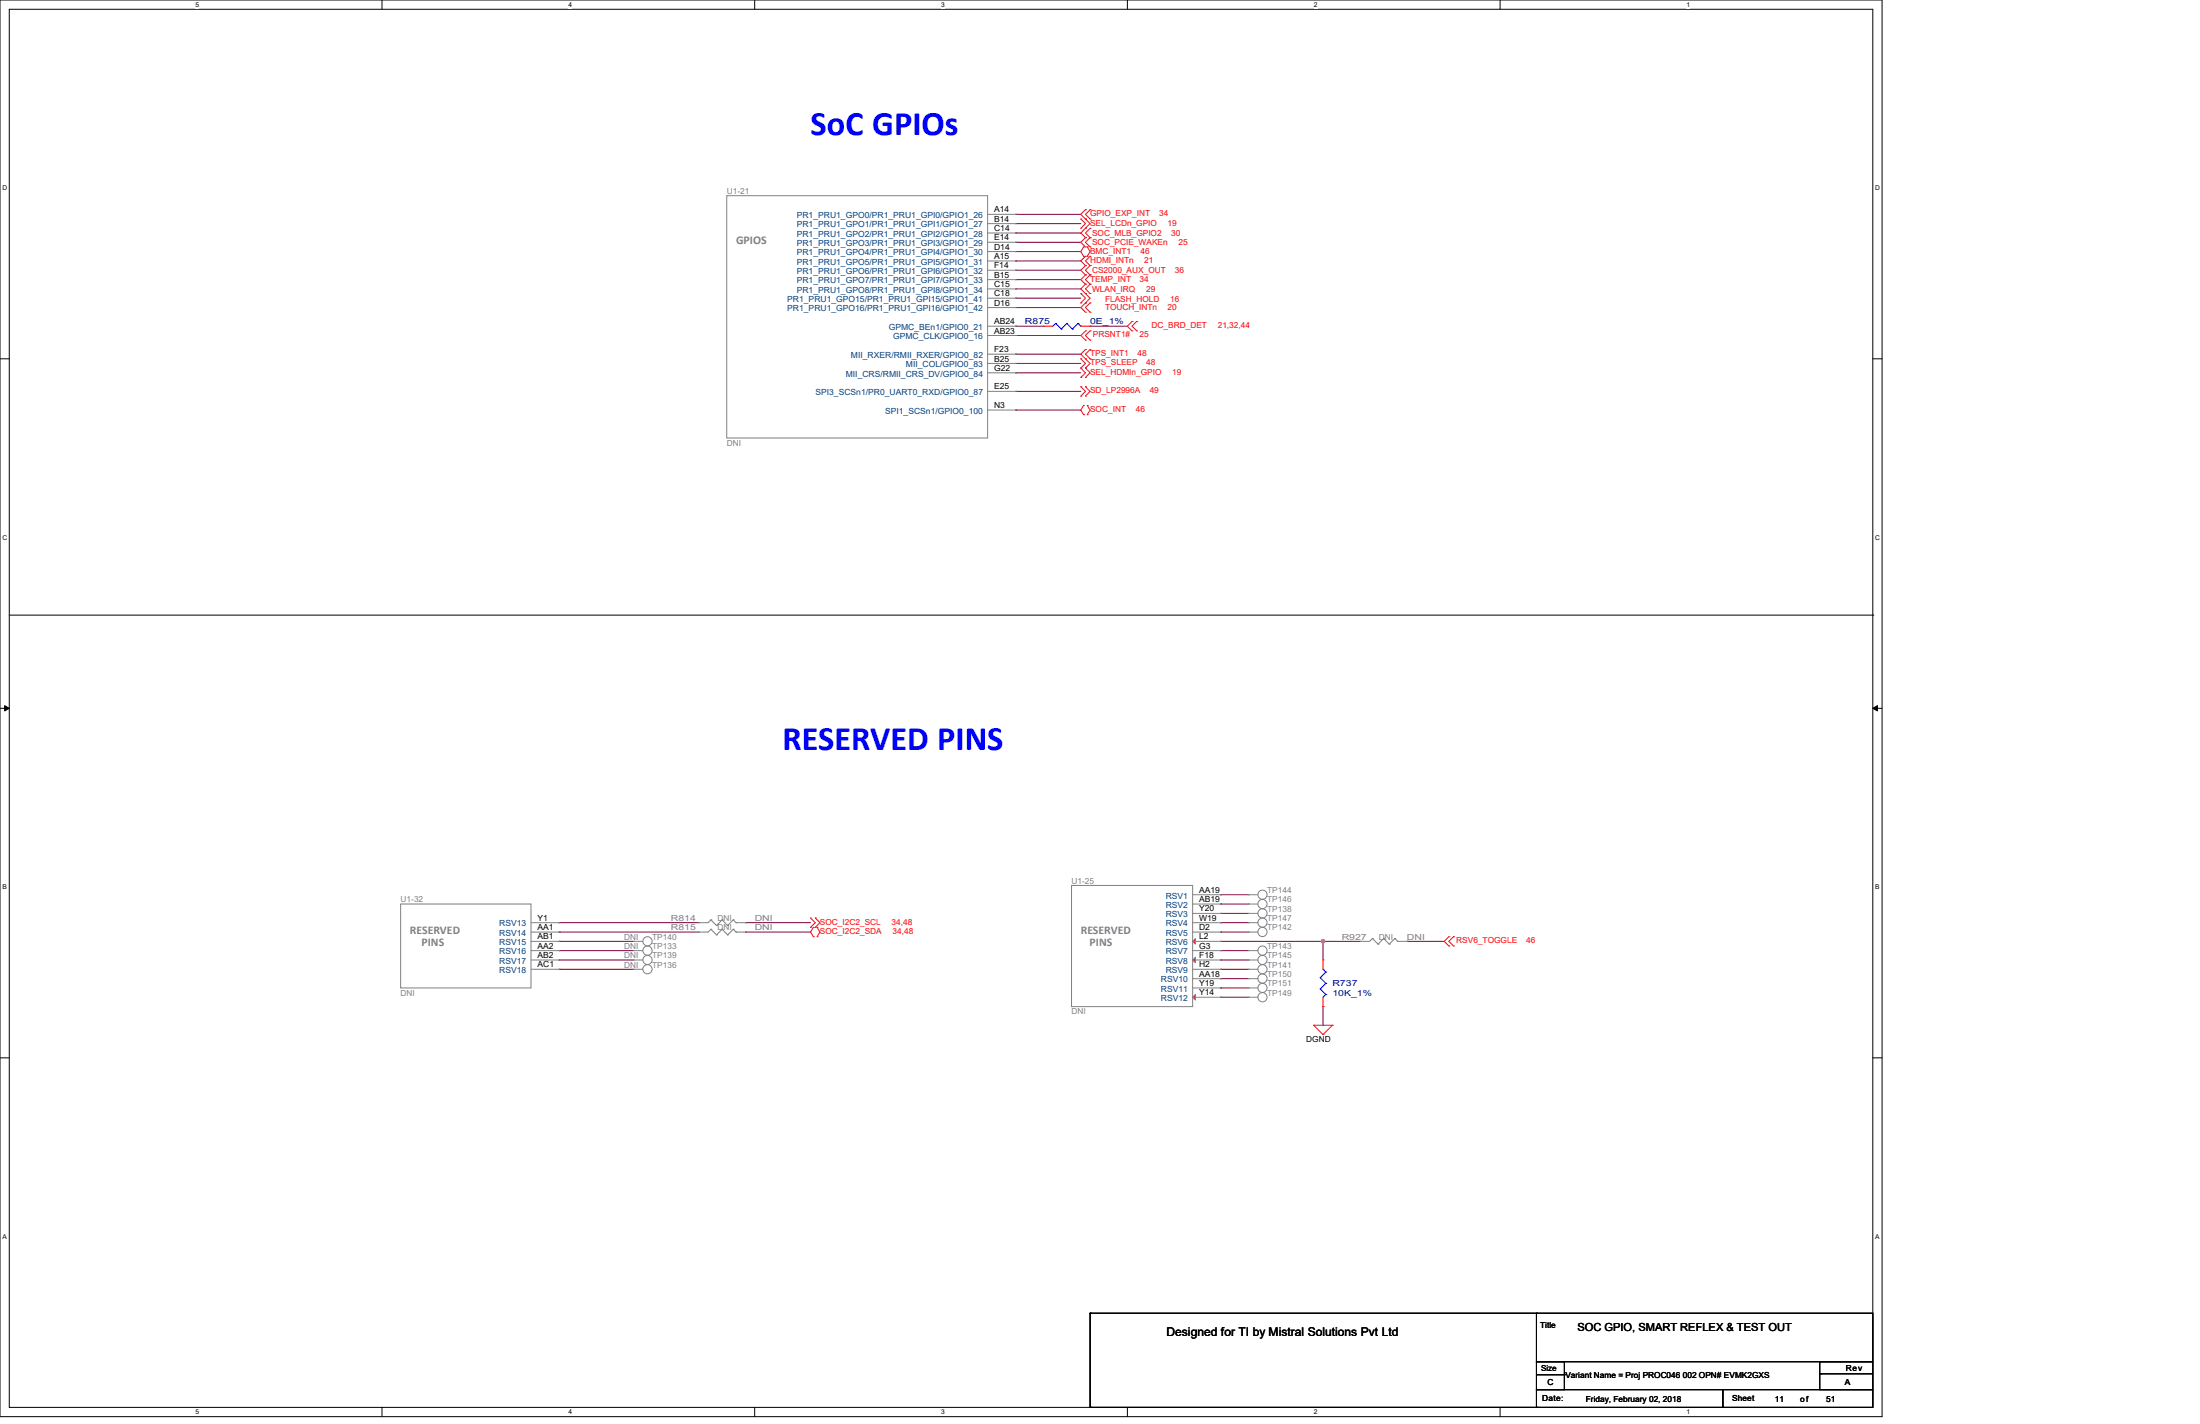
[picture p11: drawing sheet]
<svg xmlns="http://www.w3.org/2000/svg" width="432mm" height="279mm" viewBox="0 0 432 279" stroke-linecap="round" stroke-linejoin="round" font-family="sans-serif">
<path d="M0 0h369.4v278h-369.4zM1.8 1.8h365.8v274.3h-365.8z" fill="none" stroke="#000" stroke-width=".2"/>
<g fill="#fff">
<path d="M38.4 .2h.7v1.5h-.7z"/>
<path d="M38.4 276.3h.7v1.5h-.7z"/>
</g>
<path d="M75 0v1.8M75 276.1v1.9" fill="none" stroke="#000" stroke-width=".2"/>
<g fill="#fff">
<path d="M111.5 .2h.8v1.5h-.8z"/>
<path d="M111.5 276.3h.8v1.5h-.8z"/>
</g>
<path d="M148.1 0v1.8M148.1 276.1v1.9" fill="none" stroke="#000" stroke-width=".2"/>
<g fill="#fff">
<path d="M184.7 .2h.7v1.5h-.7z"/>
<path d="M184.7 276.3h.7v1.5h-.7z"/>
</g>
<path d="M221.3 0v1.8M221.3 276.1v1.9" fill="none" stroke="#000" stroke-width=".2"/>
<g fill="#fff">
<path d="M257.9 .2h.7v1.5h-.7z"/>
<path d="M257.9 276.3h.7v1.5h-.7z"/>
</g>
<path d="M294.4 0v1.8M294.4 276.1v1.9" fill="none" stroke="#000" stroke-width=".2"/>
<g fill="#fff">
<path d="M331 .2h.7v1.5h-.7z"/>
<path d="M331 276.3h.7v1.5h-.7z"/>
<path d="M.5 36.1h.9v1.5h-.9z"/>
<path d="M368 36.1h1v1.5h-1z"/>
<path d="M.5 104.7h.9v1.5h-.9z"/>
<path d="M368 104.7h1v1.5h-1z"/>
</g>
<path d="M0 70.4h1.8M367.6 70.4h1.8" fill="none" stroke="#000" stroke-width=".2"/>
<g fill="#fff">
<path d="M.5 173.3h.8v1.4h-.8z"/>
<path d="M368 173.3h.9v1.4h-.9z"/>
</g>
<path d="M0 139h1.8M.9 138.5l.9 .5-.9 .5zM367.6 139l.9-.5v1zM367.6 139h1.8" fill="none" stroke="#000" stroke-width=".2"/>
<path d="M.9 138.5l.9 .5-.9 .5zM367.6 139l.9-.5v1z" fill="#000"/>
<g fill="#fff">
<path d="M.5 241.9h.8v1.4h-.8z"/>
<path d="M368 241.9h.9v1.4h-.9z"/>
</g>
<path d="M1.8 120.7h365.8M367.6 120.7h.1M0 207.6h1.8M367.6 207.6h1.8" fill="none" stroke="#000" stroke-width=".2"/>
<g fill="none" stroke="#800040" stroke-width=".2">
<path d="M199.3 51.2h.1M199.3 53h.1M199.3 58.5h.1M199.3 54.9h.1M199.3 42.1h.1M199.3 43.9h.1M199.3 45.7h.1M199.3 47.5h.1M199.3 49.4h.1M199.3 56.7h.1M199.3 51.2h12.8M199.3 53h12.8"/>
<path d="M199.3 58.5h12.8M199.3 54.9h12.8M199.3 42.1h12.8M199.3 43.9h12.8M199.3 45.7h12.8M199.3 47.5h12.8M199.3 49.4h12.8M199.3 56.7h12.8M199.3 60.3h.1M199.3 65.8h.1M199.3 76.8h.1M199.3 69.5h.1"/>
<path d="M199.3 71.3h.1M199.3 73.2h.1M199.3 64h.1M199.3 60.3h12.8M199.3 65.8h12.8M199.3 76.8h12.8M199.3 69.5h12.8M199.3 71.3h12.8M199.3 73.2h12.8M199.3 64h5.5M214 64h.1M214 64h7.3"/>
<path d="M199.3 80.5h.1M199.3 80.5h12.8M239.6 179.2h.1M239.6 177.4h.1M239.6 175.6h.1M239.6 179.2h5.4M239.6 177.4h5.4M239.6 175.6h5.4M109.7 181h.1M109.7 182.9h.1M109.7 184.7h.1M109.7 186.5h.1"/>
<path d="M109.7 188.4h.1M109.7 190.2h.1M109.7 181h27.5M109.7 182.9h27.5M109.7 184.7h14.7M109.7 186.5h14.7M109.7 188.4h14.7M109.7 190.2h14.7M146.3 181h.1M146.3 182.9h.1M146.3 181h12.8M146.3 182.9h12.8"/>
<path d="M239.6 181h.1M239.6 186.5h.1M239.6 195.7h.1M239.6 193.8h.1M239.6 188.4h.1M239.6 190.2h.1M239.6 192h.1M239.6 182.9h.1M239.6 184.7h.1M239.6 181h5.4M239.6 182.9h5.4M239.6 184.7h27.4"/>
<path d="M239.6 186.5h5.4M239.6 188.4h5.4M239.6 190.2h5.4M239.6 195.7h5.4M239.6 193.8h5.4M239.6 192h5.4M259.7 184.7h.1M259.7 197.5h.1M259.7 184.7v3.7M259.7 197.5v3.7"/>
</g>
<circle cx="259.7" cy="184.7" r=".36" fill="#f0f"/>
<circle cx="259.7" cy="184.7" r=".36" fill="none" stroke="#f0f" stroke-width=".2"/>
<path d="M276.1 184.7h.1M276.1 184.7h7.4" fill="none" stroke="#800040" stroke-width=".2"/>
<g fill="none" stroke="#f00" stroke-width=".2">
<path d="M212.1 57.6h.1M212.1 59.4h.1M212.1 44.8h.1M212.1 43h.1M212.1 57.6l.9 .9-.9 .9M212.1 43l.9 .9-.9 .9M212.7 48.5h.1M212.7 50.3h.1M212.7 48.5l-.6 .9 .6 .9M213 50.3h.1M213 52.1h.1M213 55.8h.1"/>
<path d="M213 57.6h.1M213 59.4h.1M213 43h.1M213 41.1h.1M213 53.9h.1M213 46.6h.1M213 48.5h.1M213 44.8h.1M213 50.3l-.9 .9 .9 .9M213 55.8l-.9 .9 1.9 1.8-1 .9M213 59.4l-.9 .9 .9 1M213 41.1l-.9 1 1.9 1.8-1 .9"/>
<path d="M213 53.9l-.9 1 .9 .9M213 46.6l-.9 .9 .9 1M213 52.1l-.9 .9 .9 .9M213 44.8l-.9 .9 .9 .9M213.4 48.5h.1M213.4 50.3h.1M213.4 48.5l.6 .9-.6 .9M214 52.1h.1M214 50.3h.1M214 57.6h.1M214 55.8h.1M214 59.4h.1"/>
<path d="M214 43h.1M214 41.1h.1M214 53.9h.1M214 48.5h.1M214 46.6h.1M214 44.8h.1M214 50.3l-1 .9 1 .9M214 55.8l-1 .9 1 .9M214 59.4l-1 .9 1 1M214 41.1l-1 1 1 .9M214 53.9l-1 1 1 .9M214 46.6l-1 .9 1 1"/>
<path d="M214 52.1l-1 .9 1 .9M214 44.8l-1 .9 1 .9M212.1 72.2h.1M212.1 70.4h.1M212.1 74.1h.1M212.1 77.7h.1M212.1 75.9h.1M212.1 70.4l.9 .9-.9 .9M212.1 72.2l.9 1-.9 .9M212.1 75.9l.9 .9-.9 .9M212.7 79.5h.1M212.7 79.5l-.6 1 .6 .9"/>
<path d="M213 61.3h.1M213 70.4h.1M213 68.6h.1M213 72.2h.1M213 74.1h.1M213 66.7h.1M213 64.9h.1M213 77.7h.1M213 75.9h.1M213 68.6l-.9 .9 1.9 1.8-1 .9M213 72.2l1 1-1 .9M213 64.9l-.9 .9 .9 .9"/>
<path d="M213 75.9l1 .9-1 .9M213.4 79.5h.1M213.4 79.5l.6 1-.6 .9M214 61.3h.1M214 70.4h.1M214 68.6h.1M214 64.9h.1M214 66.7h.1M214 68.6l-1 .9 1 .9M214 64.9l-1 .9 1 .9M222.2 64.9h.1M222.2 63.1h.1"/>
<path d="M222.2 63.1l-.9 .9 .9 .9M223.1 63.1h.1M223.1 64.9h.1M223.1 63.1l-.9 .9 .9 .9M212.7 81.4h.1M213.4 81.4h.1M159.1 181.9h.1M159.1 180.1h.1M159.1 180.1l.9 .9-.9 .9M159.6 181.9h.1M159.6 183.8h.1M159.6 181.9l-.5 1 .5 .9"/>
<path d="M160 181.9h.1M160 180.1h.1M160 180.1l.9 .9-.9 .9M160.4 181.9h.1M160.4 183.8h.1M160.4 181.9l.5 1-.5 .9M259.7 197.5h.1M259.7 188.4h.1M259.7 188.4v1.8M259.7 195.7v1.8M284.4 185.6h.1M284.4 183.8h.1"/>
<path d="M284.4 183.8l-.9 .9 .9 .9M285.3 183.8h.1M285.3 185.6h.1M285.3 183.8l-.9 .9 .9 .9M257.9 201.2h.1M257.9 201.2h3.6M257.9 201.2l1.8 1.8M259.7 203h.1M261.5 201.2h.1M261.5 201.2l-1.8 1.8"/>
</g>
<g fill="none" stroke="#000" stroke-width=".2">
<path d="M214 257.7h.1M214 257.7h87.8M214 257.7v18.4M301.6 257.7h66v9.5h-66zM214 276.1h.1M214.1 276.1h.1M214.1 276.1h87.8M301.6 267.2h5.4v5.5h-5.4zM301.6 272.7h36.5v3.4h-36.5zM301.6 269.7h5.4M307 269.7h.1M338.1 272.7h29.5v3.4h-29.5z"/>
<path d="M357.2 267.2h10.4v5.5h-10.4zM357.3 269.6h.1M357.3 269.6h10.3"/>
</g>
<g fill="none" stroke="#808080" stroke-width=".2">
<path d="M142.6 38.4h51.2v47.5h-51.2zM193.8 42.1h5.5M193.8 43.9h5.5M193.8 45.7h5.5M193.8 47.5h5.5M193.8 49.4h5.5M193.8 51.2h5.5M193.8 53h5.5M193.8 54.9h5.5M193.8 56.7h5.5M193.8 58.5h5.5M199.3 42.1h.1"/>
<path d="M199.3 43.9h.1M199.3 45.7h.1M199.3 47.5h.1M199.3 49.4h.1M199.3 51.2h.1M199.3 53h.1M199.3 54.9h.1M199.3 56.7h.1M199.3 58.5h.1M193.8 60.3h5.5M193.8 64h5.5M193.8 65.8h5.5"/>
<path d="M193.8 69.5h5.5M193.8 71.3h5.5M193.8 73.2h5.5M193.8 76.8h5.5M199.3 60.3h.1M199.3 64h.1M199.3 65.8h.1M199.3 69.5h.1M199.3 71.3h.1M199.3 73.2h.1M199.3 76.8h.1M193.8 80.5h5.5"/>
<path d="M199.3 80.5h.1M210.3 173.7h23.8v23.8h-23.8zM234.1 175.6h5.5M234.1 179.2h5.5M234.1 177.4h5.5M239.6 179.2h.1M239.6 175.6h.1M239.6 177.4h.1M245 175.6h.1M245 179.2h.1M245 175.6h1.9M245 179.2h1.9"/>
<path d="M124.4 188.4h.1M124.4 190.2h.1M124.4 188.4h1.8M124.4 190.2h1.8M137.2 182.9h.1M139.5 182.3h.1M139.5 182.3l-.5 .6h-1.8M139.5 182.3l1.1 1.1M140.6 183.4h.1M141.7 182.3h.1M141.7 182.3l-1.1 1.1M141.7 182.3l1.1 1.1"/>
<path d="M142.8 183.4h.1M143.9 182.3h.1M143.9 182.3l-1.1 1.1M143.9 182.3l.6 .6M144.5 182.9h.1M144.5 182.9h1.8M146.3 182.9h.1M234.1 186.5h5.5M234.1 182.9h5.5M234.1 190.2h5.5M234.1 181h5.5M239.6 181h.1"/>
<path d="M239.6 190.2h.1M239.6 182.9h.1M239.6 186.5h.1M245 186.5h.1M245 190.2h.1M245 181h.1M245 193.8h.1M245 188.4h.1M245 192h.1M245 195.7h.1M245 188.4h1.9M245 186.5h1.9"/>
<path d="M245 190.2h1.9M245 181h1.9M245 193.8h1.9M245 192h1.9M245 195.7h1.9M267 184.7h.1M269.4 184.1h.1M269.4 184.1l-.6 .6h-1.8M269.4 184.1l1.1 1.2M270.5 185.3h.1M271.6 184.1h.1M271.6 184.1l-1.1 1.2"/>
<path d="M271.6 184.1l1.1 1.2M272.7 185.3h.1M273.8 184.1h.1M273.8 184.1l-1.1 1.2M273.8 184.1l.5 .6M274.3 184.7h.1M274.3 184.7h1.8M276.1 184.7h.1"/>
<circle cx="247.8" cy="179.2" r=".9"/>
<circle cx="247.8" cy="175.5" r=".9"/>
<circle cx="127.1" cy="188.4" r=".9"/>
<circle cx="127.1" cy="190.2" r=".9"/>
<circle cx="247.8" cy="195.7" r=".9"/>
<circle cx="247.8" cy="192" r=".9"/>
<circle cx="247.8" cy="186.5" r=".9"/>
<circle cx="247.8" cy="193.8" r=".9"/>
<circle cx="247.8" cy="188.3" r=".9"/>
<circle cx="247.8" cy="190.2" r=".9"/>
<circle cx="247.8" cy="181" r=".9"/>
</g>
<path d="M259.1 194h.1M259.1 191.8h.1M259.1 194l1.1 1.1M259.1 191.8l1.1 1.1M259.7 190.2h.1M259.7 190.2l.5 .5M260.2 195.1h.1M260.2 192.9h.1M260.2 190.7h.1M260.2 195.1l-.5 .6M260.2 192.9l-1.1 1.1M260.2 190.7l-1.1 1.1" fill="none" stroke="#00f" stroke-width=".2"/>
<path d="M234.1 188.4l.5-.6v1.1z" fill="#f00"/>
<path d="M234.1 188.4l.5-.6v1.1zM234.1 188.4h5.5M234.1 192h5.5M234.1 193.8h5.5M239.6 188.4h.1M239.6 192h.1M239.6 193.8h.1" fill="none" stroke="#808080" stroke-width=".2"/>
<path d="M234.6 195.1v1.1l-.5-.5z" fill="#f00"/>
<path d="M234.1 195.7h5.5M234.6 195.1v1.1l-.5-.5zM239.6 195.7h.1" fill="none" stroke="#808080" stroke-width=".2"/>
<path d="M234.6 184.1v1.2l-.5-.6z" fill="#f00"/>
<g fill="none" stroke="#808080" stroke-width=".2">
<path d="M78.6 177.4h25.6v16.4h-25.6zM245 177.4h.1M245 177.4h1.9M104.2 184.7h5.5M104.2 182.9h5.5M104.2 181h5.5M104.2 186.5h5.5M104.2 188.4h5.5M104.2 190.2h5.5M109.7 181h.1M109.7 182.9h.1M109.7 184.7h.1"/>
<path d="M109.7 186.5h.1M109.7 188.4h.1M109.7 190.2h.1M124.4 184.7h.1M124.4 186.5h.1M124.4 184.7h1.8M124.4 186.5h1.8M137.2 181h.1M139.5 180.5h.1M139.5 180.5l-.5 .5h-1.8M139.5 180.5l1.1 1.1M140.6 181.6h.1"/>
<path d="M141.7 180.5h.1M141.7 180.5l-1.1 1.1M141.7 180.5l1.1 1.1M142.8 181.6h.1M143.9 180.5h.1M143.9 180.5l-1.1 1.1M143.9 180.5l.6 .5M144.5 181h.1M144.5 181h1.8M146.3 181h.1M234.1 184.7h5.5M234.6 184.1v1.2l-.5-.6z"/>
<path d="M239.6 184.7h.1M245 182.9h.1M245 182.9h1.9"/>
<circle cx="247.8" cy="177.4" r=".9"/>
<circle cx="127.1" cy="186.5" r=".91"/>
<circle cx="127.1" cy="184.7" r=".9"/>
<circle cx="247.8" cy="182.9" r=".9"/>
</g>
<path d="M207.2 63.5h.1M207.2 63.5l-.5 .5M207.2 63.5l1.1 1.1M208.3 64.6h.1M209.4 63.5h.1M209.4 63.5l-1.1 1.1M209.4 63.5l1.1 1.1M210.5 64.6h.1M211.6 63.5h.1M211.6 63.5l-1.1 1.1M211.6 63.5l.5 .5M212.1 64h.1" fill="none" stroke="#00f" stroke-width=".2"/>
<path d="M204.8 64h.1M204.8 64h1.9M212.1 64h1.9M214 64h.1" fill="none" stroke="#f00" stroke-width=".2"/>
<circle cx="259.7" cy="184.7" r=".36" fill="#f0f"/>
<circle cx="259.7" cy="184.7" r=".36" fill="none" stroke="#f0f" stroke-width=".2"/>
<text font-size="6.8" fill="#00f" x="159.1" y="26.5">SoC GPIOs</text>
<text font-size="6.7" fill="#00f" x="153.6" y="147.2">RESERVED PINS</text>
<text font-size="2.4" x="229" y="262.2">Designed for TI by Mistral Solutions Pvt Ltd</text>
<g font-size="2.3" fill="#808080">
<text x="144.5" y="47.9">GPIOS</text>
<text x="80.5" y="183.2">RESERVED</text>
<text x="82.7" y="185.5">PINS</text>
<text x="212.1" y="183.2">RESERVED</text>
<text x="213.9" y="185.5">PINS</text>
</g>
<text font-size="2.2" x="309.6" y="261.1">SOC GPIO, SMART REFLEX &amp; TEST OUT</text>
<g font-size="1.7">
<text x="195.1" y="41.7">A14</text>
<text x="195.1" y="43.5">B14</text>
<text x="195.1" y="45.3">C14</text>
<text x="195.1" y="47.2">E14</text>
<text x="195.1" y="49">D14</text>
<text x="195.1" y="50.8">A15</text>
<text x="195.1" y="52.6">F14</text>
<text x="195.1" y="54.5">B15</text>
<text x="195.1" y="56.3">C15</text>
<text x="195.1" y="58.1">C18</text>
<text x="195.1" y="60">D16</text>
<text x="195.1" y="63.6">AB24</text>
<text x="195.1" y="65.4">AB23</text>
<text x="195.1" y="69.1">F23</text>
<text x="195.1" y="70.9">B25</text>
<text x="195.1" y="72.8">G22</text>
<text x="195.1" y="76.4">E25</text>
<text x="195.1" y="80.1">N3</text>
<text x="235.4" y="178.8">Y20</text>
<text x="235.4" y="175.2">AA19</text>
<text x="235.4" y="177">AB19</text>
<text x="105.5" y="180.7">Y1</text>
<text x="105.5" y="182.5">AA1</text>
<text x="105.5" y="184.3">AB1</text>
<text x="235.4" y="180.7">W19</text>
<text x="235.4" y="182.5">D2</text>
<text x="235.4" y="184.3">L2</text>
<text x="105.5" y="186.1">AA2</text>
<text x="105.5" y="188">AB2</text>
<text x="105.5" y="189.8">AC1</text>
<text x="235.4" y="189.8">H2</text>
<text x="235.4" y="186.1">G3</text>
<text x="235.4" y="188">F18</text>
<text x="235.4" y="191.6">AA18</text>
<text x="235.4" y="193.5">Y19</text>
<text x="235.4" y="195.3">Y14</text>
</g>
<g font-size="1.7" fill="#004080">
<text x="156.4" y="42.8">PR1_PRU1_GPO0/PR1_PRU1_GPI0/GPIO1_26</text>
<text x="156.4" y="44.6">PR1_PRU1_GPO1/PR1_PRU1_GPI1/GPIO1_27</text>
<text x="156.4" y="46.5">PR1_PRU1_GPO2/PR1_PRU1_GPI2/GPIO1_28</text>
<text x="156.4" y="48.3">PR1_PRU1_GPO3/PR1_PRU1_GPI3/GPIO1_29</text>
<text x="156.4" y="50.1">PR1_PRU1_GPO4/PR1_PRU1_GPI4/GPIO1_30</text>
<text x="156.4" y="51.9">PR1_PRU1_GPO5/PR1_PRU1_GPI5/GPIO1_31</text>
<text x="156.4" y="53.8">PR1_PRU1_GPO6/PR1_PRU1_GPI6/GPIO1_32</text>
<text x="154.5" y="59.2">PR1_PRU1_GPO15/PR1_PRU1_GPI15/GPIO1_41</text>
<text x="156.4" y="55.6">PR1_PRU1_GPO7/PR1_PRU1_GPI7/GPIO1_33</text>
<text x="156.4" y="57.4">PR1_PRU1_GPO8/PR1_PRU1_GPI8/GPIO1_34</text>
<text x="154.5" y="61.1">PR1_PRU1_GPO16/PR1_PRU1_GPI16/GPIO1_42</text>
<text x="174.5" y="64.7">GPMC_BEn1/GPIO0_21</text>
<text x="167" y="70.2">MII_RXER/RMII_RXER/GPIO0_82</text>
<text x="175.3" y="66.6">GPMC_CLK/GPIO0_16</text>
<text x="160" y="77.5">SPI3_SCSn1/PR0_UART0_RXD/GPIO0_87</text>
<text x="166" y="73.9">MII_CRS/RMII_CRS_DV/GPIO0_84</text>
<text x="177.8" y="72.1">MII_COL/GPIO0_83</text>
<text x="173.7" y="81.2">SPI1_SCSn1/GPIO0_100</text>
<text x="228.8" y="180">RSV3</text>
<text x="228.8" y="176.3">RSV1</text>
<text x="228.8" y="178.1">RSV2</text>
<text x="98" y="181.8">RSV13</text>
<text x="98" y="183.6">RSV14</text>
<text x="98" y="185.4">RSV15</text>
<text x="228.8" y="181.8">RSV4</text>
<text x="228.8" y="183.6">RSV5</text>
<text x="228.8" y="185.4">RSV6</text>
<text x="98" y="187.3">RSV16</text>
<text x="98" y="189.1">RSV17</text>
<text x="98" y="190.9">RSV18</text>
<text x="228.8" y="190.9">RSV9</text>
<text x="228.8" y="187.3">RSV7</text>
<text x="228.8" y="189.1">RSV8</text>
<text x="227.9" y="192.8">RSV10</text>
<text x="227.9" y="194.6">RSV11</text>
<text x="227.9" y="196.4">RSV12</text>
</g>
<g font-size="1.6" fill="#808080">
<text x="142.6" y="38.1">U1-21</text>
<text x="142.6" y="87.4">DNI</text>
<text x="210.3" y="173.4">U1-25</text>
<text x="78.6" y="177">U1-32</text>
<text x="248.7" y="175.2">TP144</text>
<text x="248.7" y="178.9">TP138</text>
<text x="248.7" y="177">TP146</text>
<text x="122.5" y="184.4">DNI</text>
<text x="128" y="184.4">TP140</text>
<text x="131.7" y="182.5">R815</text>
<text x="131.7" y="180.7">R814</text>
<text x="140.8" y="182.5">DNI</text>
<text x="140.8" y="180.7">DNI</text>
<text x="148.1" y="182.5">DNI</text>
<text x="148.1" y="180.7">DNI</text>
<text x="248.7" y="180.7">TP147</text>
<text x="248.7" y="182.5">TP142</text>
<text x="263.3" y="184.4">R927</text>
<text x="270.7" y="184.4">DNI</text>
<text x="276.1" y="184.4">DNI</text>
<text x="122.5" y="188">DNI</text>
<text x="122.5" y="189.8">DNI</text>
<text x="122.5" y="186.2">DNI</text>
<text x="128" y="188">TP139</text>
<text x="128" y="189.8">TP136</text>
<text x="128" y="186.2">TP133</text>
<text x="248.7" y="186.2">TP143</text>
<text x="248.7" y="189.8">TP141</text>
<text x="248.7" y="188">TP145</text>
<text x="248.7" y="191.7">TP150</text>
<text x="78.6" y="195.3">DNI</text>
<text x="248.7" y="193.5">TP151</text>
<text x="248.7" y="195.3">TP149</text>
<text x="210.3" y="199">DNI</text>
</g>
<g font-size="1.6" fill="#f00">
<text x="214" y="42.4">GPIO_EXP_INT</text>
<text x="214" y="44.3">SEL_LCDn_GPIO</text>
<text x="214.3" y="46.3">SOC_MLB_GPIO2</text>
<text x="227.5" y="42.4">34</text>
<text x="229.1" y="44.3">19</text>
<text x="229.9" y="46.3">30</text>
<text x="214" y="51.6">HDMI_INTn</text>
<text x="214" y="49.8">BMC_INT1</text>
<text x="214.3" y="48.1">SOC_PCIE_WAKEn</text>
<text x="214.3" y="53.6">CS2000_AUX_OUT</text>
<text x="223.8" y="49.8">46</text>
<text x="224.6" y="51.6">21</text>
<text x="230.6" y="53.6">36</text>
<text x="231.3" y="48.1">25</text>
<text x="214" y="55.2">TEMP_INT</text>
<text x="214.3" y="57.3">WLAN_IRQ</text>
<text x="216.9" y="59.3">FLASH_HOLD</text>
<text x="223.6" y="55.2">34</text>
<text x="224.9" y="57.3">29</text>
<text x="229.7" y="59.3">16</text>
<text x="216.9" y="60.7">TOUCH_INTn</text>
<text x="226" y="64.4">DC_BRD_DET</text>
<text x="229.2" y="60.7">20</text>
<text x="239" y="64.4">21,32,44</text>
<text x="214" y="69.9">TPS_INT1</text>
<text x="214" y="71.7">TPS_SLEEP</text>
<text x="214.5" y="66.2">PRSNT1#</text>
<text x="223.3" y="69.9">48</text>
<text x="223.6" y="66.2">25</text>
<text x="224.9" y="71.7">48</text>
<text x="214" y="73.5">SEL_HDMIn_GPIO</text>
<text x="214" y="77.2">SD_LP2996A</text>
<text x="225.7" y="77.2">49</text>
<text x="230.1" y="73.5">19</text>
<text x="214" y="80.8">SOC_INT</text>
<text x="222.9" y="80.8">46</text>
<text x="160.9" y="181.4">SOC_I2C2_SCL</text>
<text x="160.9" y="183.3">SOC_I2C2_SDA</text>
<text x="175" y="181.4">34,48</text>
<text x="175.2" y="183.3">34,48</text>
<text x="285.8" y="185.1">RSV6_TOGGLE</text>
<text x="299.6" y="185.1">46</text>
</g>
<g font-size="1.6" fill="#000080">
<text x="201.2" y="63.6">R875</text>
<text x="214" y="63.6">0E_1%</text>
<text x="261.5" y="193.5">R737</text>
<text x="261.5" y="195.3">10K_1%</text>
</g>
<g font-size="1.6" fill="#fff">
<text x="111.9" y="182.5">VCNTL1</text>
<text x="111.9" y="184.3">VCNTL2</text>
<text x="111.9" y="186.2">VCNTL3</text>
<text x="111.9" y="188">VCNTL4</text>
<text x="111.9" y="189.8">VCNTL5</text>
</g>
<g font-size="1.6">
<text x="256.4" y="204.5">DGND</text>
<text x="302.3" y="260.6">Title</text>
<text x="302.5" y="269">Size</text>
<text x="362.3" y="269">Rev</text>
<text x="302.7" y="274.9">Date:</text>
<text x="303.8" y="271.8">C</text>
<text x="307.2" y="270.3">Variant Name = Proj PROC046 002 OPN# EVMK2GXS</text>
<text x="311.3" y="275.1">Friday, February 02, 2018</text>
<text x="340" y="274.9">Sheet</text>
<text x="348.4" y="275.1">11</text>
<text x="353.3" y="275.1">of</text>
<text x="358.4" y="275.1">51</text>
<text x="362.1" y="271.8">A</text>
</g>
<g font-size="1.3">
<text x="38.4" y="1.4">5</text>
<text x="111.5" y="1.4">4</text>
<text x="184.7" y="1.4">3</text>
<text x="257.9" y="1.4">2</text>
<text x="331" y="1.4">1</text>
<text x=".5" y="37.3">D</text>
<text x="368" y="37.3">D</text>
<text x=".5" y="105.9">C</text>
<text x="368" y="105.9">C</text>
<text x=".5" y="174.5">B</text>
<text x="368" y="174.5">B</text>
<text x=".5" y="243">A</text>
<text x="368" y="243">A</text>
<text x="38.4" y="277.5">5</text>
<text x="111.5" y="277.5">4</text>
<text x="184.7" y="277.5">3</text>
<text x="257.9" y="277.5">2</text>
<text x="331" y="277.5">1</text>
</g>
</svg>
